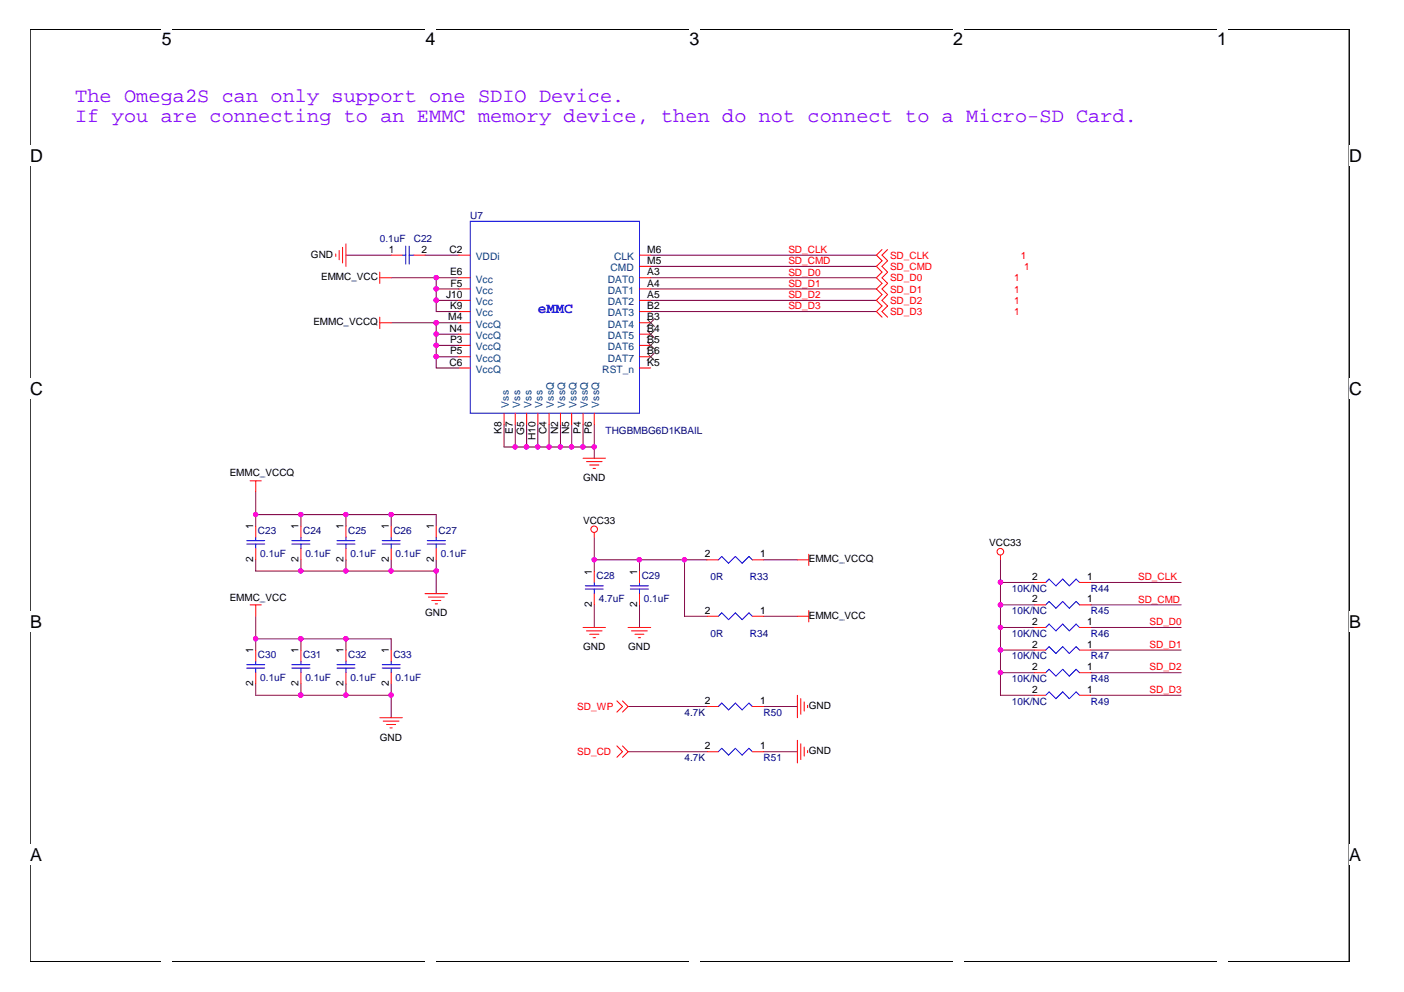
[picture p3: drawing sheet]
<svg xmlns="http://www.w3.org/2000/svg" width="297mm" height="210mm" viewBox="0 0 297 210" stroke-linecap="round" stroke-linejoin="round" font-family="sans-serif">
<path d="M6.3 6.2h279.2v197.3h-279.2z" fill="none" stroke="#000" stroke-width=".21"/>
<g fill="#fff">
<path d="M34.2 6.2h2.2v4.3h-2.2z"/>
<path d="M34.2 203.5h2.2v.1h-2.2z"/>
<path d="M90 6.2h2.2v4.3h-2.2z"/>
<path d="M90 203.5h2.2v.1h-2.2z"/>
<path d="M145.9 6.2h2.1v4.3h-2.1z"/>
<path d="M145.9 203.5h2.1v.1h-2.1z"/>
<path d="M201.7 6.2h2.1v4.3h-2.1z"/>
<path d="M201.7 203.5h2.1v.1h-2.1z"/>
<path d="M257.5 6.2h2.1v4.3h-2.1z"/>
<path d="M257.5 203.5h2.1v.1h-2.1z"/>
<path d="M6.3 30.9h2.8v4.2h-2.8z"/>
<path d="M285.5 30.9h2.7v4.2h-2.7z"/>
<path d="M6.3 80.2h2.8v4.2h-2.8z"/>
<path d="M285.5 80.2h2.7v4.2h-2.7z"/>
<path d="M6.3 129.5h2.6v4.2h-2.6z"/>
<path d="M285.5 129.5h2.5v4.2h-2.5z"/>
<path d="M6.3 178.8h2.6v4.2h-2.6z"/>
<path d="M285.5 178.8h2.5v4.2h-2.5z"/>
</g>
<g fill="none" stroke="#800040" stroke-width=".21">
<path d="M73.2 54h9.6M82.8 58.8h14.3M89.9 54h7.2M92.3 58.8v7.1h4.8M137.7 58.8h47.7M137.7 54h47.7M137.7 56.4h47.7M82.8 68.3h14.3M92.3 68.3v9.6h4.8M92.3 63.6h4.8M92.3 61.1h4.8M92.3 75.5h4.8"/>
<path d="M92.3 73.1h4.8M92.3 70.7h4.8M137.7 65.9h47.7M137.7 63.6h47.7M137.7 61.1h47.7M106.6 89.8v4.8h19.1M109 89.8v4.8M111.4 89.8v4.8M113.8 89.8v4.8M116.2 89.8v4.8M118.6 89.8v4.8M120.9 89.8v4.8"/>
<path d="M123.4 89.8v4.8M125.7 89.8v7.2M54.1 104.1v7.2M54.1 118.5v2.3h38.2M54.1 108.9h38.2v2.4M63.7 108.9v2.4M63.7 118.5v2.3M73.2 108.9v2.4M73.2 118.5v2.3M82.8 108.9v2.4M82.8 118.5v2.3M92.3 118.5v7.1"/>
<path d="M125.7 113.7v7.1M125.7 118.5h23.9M135.3 118.5v2.3M144.8 118.5v11.9h4.8M161.5 118.5h7.2M211.7 118.5v28.6h7.2M54.1 130.4v7.2M54.1 135.2h28.7v2.4M63.7 135.2v2.4M73.2 135.2v2.4M125.7 128v4.8M135.3 128v4.8"/>
<path d="M161.5 130.4h7.2M211.7 123.2h7.2M211.7 128h7.2M211.7 132.8h7.2M211.7 137.6h7.2M230.8 123.2h19.1M230.8 128h19.1M230.8 132.8h19.1M230.8 137.6h19.1M54.1 144.7v2.4h28.7M63.7 144.7v2.4M73.2 144.7v2.4"/>
<path d="M82.8 144.7v7.2M132.9 149.5h16.7M132.9 159.1h16.7M161.5 149.5h7.2M161.5 159.1h7.2M211.7 142.3h7.2M230.8 147.1h19.1M230.8 142.3h19.1"/>
</g>
<g fill="#f0f" stroke="#f0f" stroke-width=".21">
<circle cx="82.7" cy="108.9" r=".45"/>
<circle cx="73.2" cy="108.9" r=".45"/>
<circle cx="63.6" cy="108.9" r=".46"/>
<circle cx="63.6" cy="120.8" r=".46"/>
<circle cx="92.3" cy="120.8" r=".46"/>
<circle cx="82.7" cy="120.8" r=".45"/>
<circle cx="73.2" cy="120.8" r=".45"/>
<circle cx="54.1" cy="135.1" r=".46"/>
<circle cx="63.6" cy="135.1" r=".47"/>
<circle cx="73.2" cy="135.1" r=".46"/>
<circle cx="63.6" cy="147.1" r=".47"/>
<circle cx="82.7" cy="147.1" r=".46"/>
<circle cx="73.2" cy="147.1" r=".46"/>
<circle cx="54.1" cy="108.9" r=".45"/>
<circle cx="92.3" cy="58.7" r=".46"/>
<circle cx="92.3" cy="63.5" r=".47"/>
<circle cx="92.3" cy="61.1" r=".46"/>
<circle cx="92.3" cy="70.7" r=".46"/>
<circle cx="92.3" cy="68.3" r=".47"/>
<circle cx="92.3" cy="75.4" r=".47"/>
<circle cx="92.3" cy="73.1" r=".46"/>
<circle cx="109" cy="94.6" r=".45"/>
<circle cx="125.7" cy="94.6" r=".45"/>
<circle cx="123.3" cy="94.6" r=".46"/>
<circle cx="120.9" cy="94.6" r=".45"/>
<circle cx="118.5" cy="94.6" r=".45"/>
<circle cx="116.2" cy="94.6" r=".46"/>
<circle cx="113.8" cy="94.6" r=".45"/>
<circle cx="111.4" cy="94.6" r=".46"/>
<circle cx="144.8" cy="118.4" r=".45"/>
<circle cx="135.3" cy="118.4" r=".46"/>
<circle cx="125.7" cy="118.4" r=".45"/>
<circle cx="211.7" cy="128" r=".47"/>
<circle cx="211.7" cy="123.2" r=".47"/>
<circle cx="211.7" cy="132.7" r=".46"/>
<circle cx="211.7" cy="142.3" r=".46"/>
<circle cx="211.7" cy="137.5" r=".46"/>
</g>
<g fill="none" stroke="#f00" stroke-width=".21">
<path d="M71 53.7v.5M71.8 53v2M72.5 52.3v3.3M73.2 51.6v4.8M80.3 57.6v2.4M80.3 58.8h2.5M82.8 54h2.3M87.5 54h2.4M97.1 58.8h2.4M97.1 54h2.4M135.3 58.8h2.4M135.3 56.4h2.4"/>
<path d="M135.3 54h2.4M186.6 52.8l-1.2 1.2 1.2 1.2-1.2 1.2 1.2 1.2-1.2 1.2 1.2 1.2-1.2 1.1 1.2 1.2-1.2 1.3 1.2 1.1-1.2 1.2 1.2 1.2M187.8 52.8l-1.2 1.2 1.2 1.2-1.2 1.2 1.2 1.2-1.2 1.2 1.2 1.2-1.2 1.1 1.2 1.2-1.2 1.3 1.2 1.1-1.2 1.2 1.2 1.2M80.3 68.3h2.5M80.3 67.1v2.4M97.1 68.3h2.4M97.1 61.1h2.4M97.1 63.6h2.4M97.1 65.9h2.4M97.1 70.7h2.4M97.1 73.1h2.4M97.1 75.5h2.4"/>
<path d="M97.1 77.9h2.4M135.3 68.3h2.4M135.3 61.1h2.4M135.3 63.6h2.4M135.3 65.9h2.4M135.3 70.7h2.4M135.3 73.1h2.4M135.3 75.5h2.4M135.3 77.9h2.4M106.6 87.4v2.4M109 87.4v2.4M111.4 87.4v2.4"/>
<path d="M113.8 87.4v2.4M116.2 87.4v2.4M118.6 87.4v2.4M120.9 87.4v2.4M123.4 97h4.7M123.4 87.4v2.4M124.1 97.7h3.3M124.8 98.4h1.9M125.5 99.1h.5M125.7 87.4v2.4M52.9 101.7h2.4M54.1 101.7v2.4"/>
<path d="M54.1 111.3v2.4M54.1 116v2.5M63.7 111.3v2.4M63.7 116v2.5M73.2 111.3v2.4M73.2 116v2.5M82.8 111.3v2.4M82.8 116v2.5M92.3 111.3v2.4M92.3 116v2.5M125.7 112.7v1M149.6 118.5h2.4"/>
<path d="M159.2 118.5h2.3M168.7 118.5h2.4M171.1 117.3v2.3M211.7 117.5v1M52.9 128h2.4M54.1 128v2.4M54.1 137.6v2.3M63.7 137.6v2.3M73.2 137.6v2.3M82.8 137.6v2.3M89.9 125.6h4.8M90.6 126.3h3.4"/>
<path d="M91.4 127.1h1.9M92.1 127.8h.4M123.4 132.8h4.7M124.1 133.5h3.3M124.8 134.2h1.9M125.5 134.9h.5M125.7 120.8v2.4M125.7 125.6v2.4M132.9 132.8h4.8M133.6 133.5h3.3M134.3 134.2h1.9M135 134.9h.5"/>
<path d="M135.3 120.8v2.4M135.3 125.6v2.4M149.6 130.4h2.4M159.2 130.4h2.3M168.7 130.4h2.4M171.1 129.2v2.4M218.9 128h2.3M218.9 132.8h2.3M218.9 137.6h2.3M218.9 123.2h2.3M228.4 128h2.4M228.4 132.8h2.4"/>
<path d="M228.4 137.6h2.4M228.4 123.2h2.4M54.1 142.3v2.4M63.7 142.3v2.4M73.2 142.3v2.4M80.3 151.9h4.8M81.1 152.6h3.3M81.8 153.3h1.9M82.5 154h.5M82.8 142.3v2.4M130.5 148.3l1.2 1.2-1.2 1.2M130.5 157.8l1.2 1.3-1.2 1.1"/>
<path d="M131.7 148.3l1.2 1.2-1.2 1.2M131.7 157.8l1.2 1.3-1.2 1.1M149.6 149.5h2.4M149.6 159.1h2.4M159.2 149.5h2.3M159.2 159.1h2.3M168.7 147.1v4.8M168.7 156.6v4.8M169.4 147.8v3.3M169.4 157.4v3.3M170.1 148.5v2M170.1 158.1v1.9"/>
<path d="M170.9 149.2v.5M170.9 158.8v.5M218.9 142.3h2.3M218.9 147.1h2.3M228.4 142.3h2.4M228.4 147.1h2.4"/>
<circle cx="125.7" cy="112" r=".69"/>
<circle cx="211.6" cy="116.7" r=".7"/>
</g>
<g fill="none" stroke="#00f" stroke-width=".21">
<path d="M85.1 54h.8M85.9 52.1v3.8M86.6 54h.9M86.6 52.1v3.8M99.5 46.8h35.8v40.6h-35.8zM52.2 114.4h3.8M52.2 115.1h3.8M54.1 113.7v.7M54.1 115.1v.9M61.7 114.4h3.9M61.7 115.1h3.9M63.7 113.7v.7"/>
<path d="M63.7 115.1v.9M71.3 114.4h3.8M71.3 115.1h3.8M73.2 113.7v.7M73.2 115.1v.9M80.9 114.4h3.8M80.9 115.1h3.8M82.8 113.7v.7M82.8 115.1v.9M90.4 114.4h3.8M90.4 115.1h3.8M92.3 113.7v.7"/>
<path d="M92.3 115.1v.9M152 118.5l.7-.8 1.4 1.5 1.5-1.5 1.4 1.5 1.5-1.5 .7 .8M54.1 139.9v.7M63.7 139.9v.7M73.2 139.9v.7M82.8 139.9v.7M123.8 124h3.8M123.8 124.6h3.8M125.7 123.2v.8M125.7 124.6v1M133.3 124h3.9M133.3 124.6h3.9"/>
<path d="M135.3 123.2v.8M135.3 124.6v1M152 130.4l.7-.7 1.4 1.4 1.5-1.4 1.4 1.4 1.5-1.4 .7 .7M221.2 137.6l.8-.8 1.4 1.5 1.4-1.5 1.4 1.5 1.5-1.5 .7 .8M221.2 123.2l.8-.7 1.4 1.5 1.4-1.5 1.4 1.5 1.5-1.5 .7 .7M221.2 128l.8-.7 1.4 1.4 1.4-1.4 1.4 1.4 1.5-1.4 .7 .7M221.2 132.8l.8-.7 1.4 1.4 1.4-1.4 1.4 1.4 1.5-1.4 .7 .7M52.2 140.6h3.8M52.2 141.4h3.8M54.1 141.4v.9M61.7 140.6h3.9M61.7 141.4h3.9"/>
<path d="M63.7 141.4v.9M71.3 140.6h3.8M71.3 141.4h3.8M73.2 141.4v.9M80.9 140.6h3.8M80.9 141.4h3.8M82.8 141.4v.9M152 149.5l.7-.7 1.4 1.4 1.5-1.4 1.4 1.4 1.5-1.4 .7 .7M152 159.1l.7-.8 1.4 1.5 1.5-1.5 1.4 1.5 1.5-1.5 .7 .8M221.2 142.3l.8-.7 1.4 1.5 1.4-1.5 1.4 1.5 1.5-1.5 .7 .7M221.2 147.1l.8-.7 1.4 1.4 1.4-1.4 1.4 1.4 1.5-1.4 .7 .7"/>
</g>
<path d="M136.9 67.6l1.5 1.5M136.9 70l1.5 1.5M136.9 72.4l1.5 1.4M136.9 74.8l1.5 1.5M138.4 67.6l-1.5 1.5M138.4 70l-1.5 1.5M138.4 72.4l-1.5 1.4M138.4 74.8l-1.5 1.5" fill="none" stroke="#804000" stroke-width=".21"/>
<g font-size="4.3" fill="#8000ff">
<text x="15.9" y="21.6">The Omega2S can only support one SDIO Device.</text>
<text x="15.9" y="25.9">If you are connecting to an EMMC memory device, then do not connect to a Micro-SD Card.</text>
</g>
<g font-size="3.8">
<text x="34.2" y="9.6">5</text>
<text x="90" y="9.6">4</text>
<text x="145.9" y="9.6">3</text>
<text x="201.7" y="9.6">2</text>
<text x="257.5" y="9.6">1</text>
<text x="6.3" y="34.3">D</text>
<text x="285.5" y="34.3">D</text>
<text x="6.3" y="83.5">C</text>
<text x="285.5" y="83.5">C</text>
<text x="6.3" y="132.9">B</text>
<text x="285.5" y="132.9">B</text>
<text x="6.3" y="182.2">A</text>
<text x="285.5" y="182.2">A</text>
</g>
<text font-size="3.1" fill="#00f" x="113.8" y="66.1">eMMC</text>
<g font-size="2.2">
<text x="82.3" y="53.5">1</text>
<text x="89.2" y="53.5">2</text>
<text x="95.1" y="53.5">C2</text>
<text x="136.9" y="53.5">M6</text>
<text x="95.2" y="58.3">E6</text>
<text x="136.9" y="55.9">M5</text>
<text x="136.9" y="58.3">A3</text>
<text x="94.4" y="63">J10</text>
<text x="95.2" y="65.4">K9</text>
<text x="95.3" y="60.6">F5</text>
<text x="136.9" y="60.6">A4</text>
<text x="136.9" y="63">A5</text>
<text x="136.9" y="65.4">B2</text>
<text x="94.8" y="67.8">M4</text>
<text x="95.1" y="70.2">N4</text>
<text x="136.9" y="67.8">B3</text>
<text x="136.9" y="70.2">B4</text>
<text x="95.1" y="77.4">C6</text>
<text x="95.2" y="72.6">P3</text>
<text x="95.2" y="75">P5</text>
<text x="136.9" y="72.6">B5</text>
<text x="136.9" y="75">B6</text>
<text x="136.9" y="77.4">K5</text>
<text x="106.1" y="91.8" transform="rotate(-90 106.1 91.8)">K8</text>
<text x="108.5" y="91.8" transform="rotate(-90 108.5 91.8)">E7</text>
<text x="110.9" y="92" transform="rotate(-90 110.9 92)">G5</text>
<text x="113.3" y="93.1" transform="rotate(-90 113.3 93.1)">H10</text>
<text x="115.7" y="91.9" transform="rotate(-90 115.7 91.9)">C4</text>
<text x="118.1" y="91.9" transform="rotate(-90 118.1 91.9)">N2</text>
<text x="120.4" y="91.9" transform="rotate(-90 120.4 91.9)">N5</text>
<text x="122.9" y="91.8" transform="rotate(-90 122.9 91.8)">P4</text>
<text x="125.2" y="91.8" transform="rotate(-90 125.2 91.8)">P6</text>
<text x="53.6" y="112" transform="rotate(-90 53.6 112)">1</text>
<text x="63.2" y="112" transform="rotate(-90 63.2 112)">1</text>
<text x="72.7" y="112" transform="rotate(-90 72.7 112)">1</text>
<text x="82.3" y="112" transform="rotate(-90 82.3 112)">1</text>
<text x="91.8" y="112" transform="rotate(-90 91.8 112)">1</text>
<text x="53.6" y="118.9" transform="rotate(-90 53.6 118.9)">2</text>
<text x="63.2" y="118.9" transform="rotate(-90 63.2 118.9)">2</text>
<text x="72.7" y="118.9" transform="rotate(-90 72.7 118.9)">2</text>
<text x="82.3" y="118.9" transform="rotate(-90 82.3 118.9)">2</text>
<text x="91.8" y="118.9" transform="rotate(-90 91.8 118.9)">2</text>
<text x="149.1" y="118">2</text>
<text x="160.8" y="118">1</text>
<text x="125.2" y="121.6" transform="rotate(-90 125.2 121.6)">1</text>
<text x="134.8" y="121.6" transform="rotate(-90 134.8 121.6)">1</text>
<text x="218.4" y="122.7">2</text>
<text x="230" y="122.7">1</text>
<text x="125.2" y="128.5" transform="rotate(-90 125.2 128.5)">2</text>
<text x="134.8" y="128.5" transform="rotate(-90 134.8 128.5)">2</text>
<text x="149.1" y="129.9">2</text>
<text x="160.8" y="129.9">1</text>
<text x="218.4" y="127.5">2</text>
<text x="230" y="127.5">1</text>
<text x="218.4" y="137">2</text>
<text x="218.4" y="132.3">2</text>
<text x="230" y="137">1</text>
<text x="230" y="132.3">1</text>
<text x="53.6" y="138.3" transform="rotate(-90 53.6 138.3)">1</text>
<text x="63.2" y="138.3" transform="rotate(-90 63.2 138.3)">1</text>
<text x="72.7" y="138.3" transform="rotate(-90 72.7 138.3)">1</text>
<text x="82.3" y="138.3" transform="rotate(-90 82.3 138.3)">1</text>
<text x="218.4" y="141.8">2</text>
<text x="230" y="141.8">1</text>
<text x="53.6" y="145.2" transform="rotate(-90 53.6 145.2)">2</text>
<text x="63.2" y="145.2" transform="rotate(-90 63.2 145.2)">2</text>
<text x="72.7" y="145.2" transform="rotate(-90 72.7 145.2)">2</text>
<text x="82.3" y="145.2" transform="rotate(-90 82.3 145.2)">2</text>
<text x="149.1" y="149">2</text>
<text x="160.8" y="149">1</text>
<text x="218.4" y="146.6">2</text>
<text x="230" y="146.6">1</text>
<text x="149.1" y="158.6">2</text>
<text x="160.8" y="158.6">1</text>
</g>
<g font-size="2.2" fill="#004080">
<text x="100.7" y="55">VDDi</text>
<text x="100.7" y="59.8">Vcc</text>
<text x="128.6" y="59.8">DAT0</text>
<text x="129.2" y="57.4">CMD</text>
<text x="129.9" y="55">CLK</text>
<text x="100.7" y="62.2">Vcc</text>
<text x="100.7" y="64.6">Vcc</text>
<text x="128.6" y="62.2">DAT1</text>
<text x="128.6" y="64.6">DAT2</text>
<text x="100.7" y="66.9">Vcc</text>
<text x="100.7" y="69.3">VccQ</text>
<text x="100.7" y="71.7">VccQ</text>
<text x="128.6" y="66.9">DAT3</text>
<text x="128.6" y="69.3">DAT4</text>
<text x="128.6" y="71.7">DAT5</text>
<text x="100.7" y="74.1">VccQ</text>
<text x="100.7" y="76.5">VccQ</text>
<text x="128.6" y="74.1">DAT6</text>
<text x="128.6" y="76.5">DAT7</text>
<text x="100.7" y="78.9">VccQ</text>
<text x="127.4" y="78.9">RST_n</text>
<text x="107.7" y="86.2" transform="rotate(-90 107.7 86.2)">Vss</text>
<text x="110" y="86.2" transform="rotate(-90 110 86.2)">Vss</text>
<text x="112.4" y="86.2" transform="rotate(-90 112.4 86.2)">Vss</text>
<text x="114.8" y="86.2" transform="rotate(-90 114.8 86.2)">Vss</text>
<text x="117.2" y="86.2" transform="rotate(-90 117.2 86.2)">VssQ</text>
<text x="119.6" y="86.2" transform="rotate(-90 119.6 86.2)">VssQ</text>
<text x="122" y="86.2" transform="rotate(-90 122 86.2)">VssQ</text>
<text x="124.4" y="86.2" transform="rotate(-90 124.4 86.2)">VssQ</text>
<text x="126.7" y="86.2" transform="rotate(-90 126.7 86.2)">VssQ</text>
</g>
<g font-size="2.1" fill="#000080">
<text x="99.5" y="46.4">U7</text>
<text x="80.3" y="51.2">0.1uF</text>
<text x="87.5" y="51.2">C22</text>
<text x="128.1" y="91.8">THGBMBG6D1KBAIL</text>
<text x="54.6" y="113">C23</text>
<text x="64.1" y="113">C24</text>
<text x="73.7" y="113">C25</text>
<text x="83.2" y="113">C26</text>
<text x="92.8" y="113">C27</text>
<text x="55.1" y="117.8">0.1uF</text>
<text x="64.6" y="117.8">0.1uF</text>
<text x="74.2" y="117.8">0.1uF</text>
<text x="83.7" y="117.8">0.1uF</text>
<text x="93.3" y="117.8">0.1uF</text>
<text x="126.2" y="122.6">C28</text>
<text x="135.8" y="122.6">C29</text>
<text x="150.3" y="122.8">0R</text>
<text x="158.7" y="122.8">R33</text>
<text x="214.1" y="125.2">10K/NC</text>
<text x="230.8" y="125.2">R44</text>
<text x="126.7" y="127.3">4.7uF</text>
<text x="136.2" y="127.3">0.1uF</text>
<text x="214.1" y="129.9">10K/NC</text>
<text x="230.8" y="129.9">R45</text>
<text x="150.3" y="134.7">0R</text>
<text x="158.7" y="134.7">R34</text>
<text x="214.1" y="134.7">10K/NC</text>
<text x="230.8" y="134.7">R46</text>
<text x="54.6" y="139.2">C30</text>
<text x="64.1" y="139.2">C31</text>
<text x="73.7" y="139.2">C32</text>
<text x="83.2" y="139.2">C33</text>
<text x="214.1" y="139.5">10K/NC</text>
<text x="230.8" y="139.5">R47</text>
<text x="55.1" y="144">0.1uF</text>
<text x="64.6" y="144">0.1uF</text>
<text x="74.2" y="144">0.1uF</text>
<text x="83.7" y="144">0.1uF</text>
<text x="214.1" y="144.3">10K/NC</text>
<text x="214.1" y="149.1">10K/NC</text>
<text x="230.8" y="144.3">R48</text>
<text x="230.8" y="149.1">R49</text>
<text x="144.8" y="151.4">4.7K</text>
<text x="161.5" y="151.4">R50</text>
<text x="144.8" y="161">4.7K</text>
<text x="161.5" y="161">R51</text>
</g>
<g font-size="2.1" fill="#f00">
<text x="166.8" y="53.5">SD_CLK</text>
<text x="166.8" y="55.9">SD_CMD</text>
<text x="166.8" y="58.3">SD_D0</text>
<text x="188.3" y="59.5">SD_D0</text>
<text x="188.3" y="54.8">SD_CLK</text>
<text x="188.3" y="57.1">SD_CMD</text>
<text x="214.5" y="59.5">1</text>
<text x="216" y="54.8">1</text>
<text x="216.7" y="57.1">1</text>
<text x="166.8" y="65.5">SD_D3</text>
<text x="166.8" y="60.7">SD_D1</text>
<text x="166.8" y="63.1">SD_D2</text>
<text x="188.3" y="61.9">SD_D1</text>
<text x="188.3" y="64.3">SD_D2</text>
<text x="214.5" y="61.9">1</text>
<text x="214.5" y="64.3">1</text>
<text x="188.3" y="66.7">SD_D3</text>
<text x="214.5" y="66.7">1</text>
<text x="240.8" y="122.8">SD_CLK</text>
<text x="240.8" y="127.5">SD_CMD</text>
<text x="243.2" y="137.1">SD_D1</text>
<text x="243.2" y="132.3">SD_D0</text>
<text x="243.2" y="141.9">SD_D2</text>
<text x="243.2" y="146.7">SD_D3</text>
<text x="122.1" y="150.3">SD_WP</text>
<text x="122.1" y="159.8">SD_CD</text>
</g>
<g font-size="2.1">
<text x="65.8" y="54.5">GND</text>
<text x="67.9" y="59.3">EMMC_VCC</text>
<text x="66.3" y="68.8">EMMC_VCCQ</text>
<text x="48.6" y="100.8">EMMC_VCCQ</text>
<text x="123.4" y="101.8">GND</text>
<text x="123.4" y="110.8">VCC33</text>
<text x="171.1" y="119">EMMC_VCCQ</text>
<text x="209.3" y="115.6">VCC33</text>
<text x="48.6" y="127.1">EMMC_VCC</text>
<text x="89.9" y="130.4">GND</text>
<text x="171.1" y="130.9">EMMC_VCC</text>
<text x="123.4" y="137.6">GND</text>
<text x="132.9" y="137.6">GND</text>
<text x="171.1" y="150">GND</text>
<text x="80.3" y="156.7">GND</text>
<text x="171.1" y="159.6">GND</text>
</g>
</svg>
